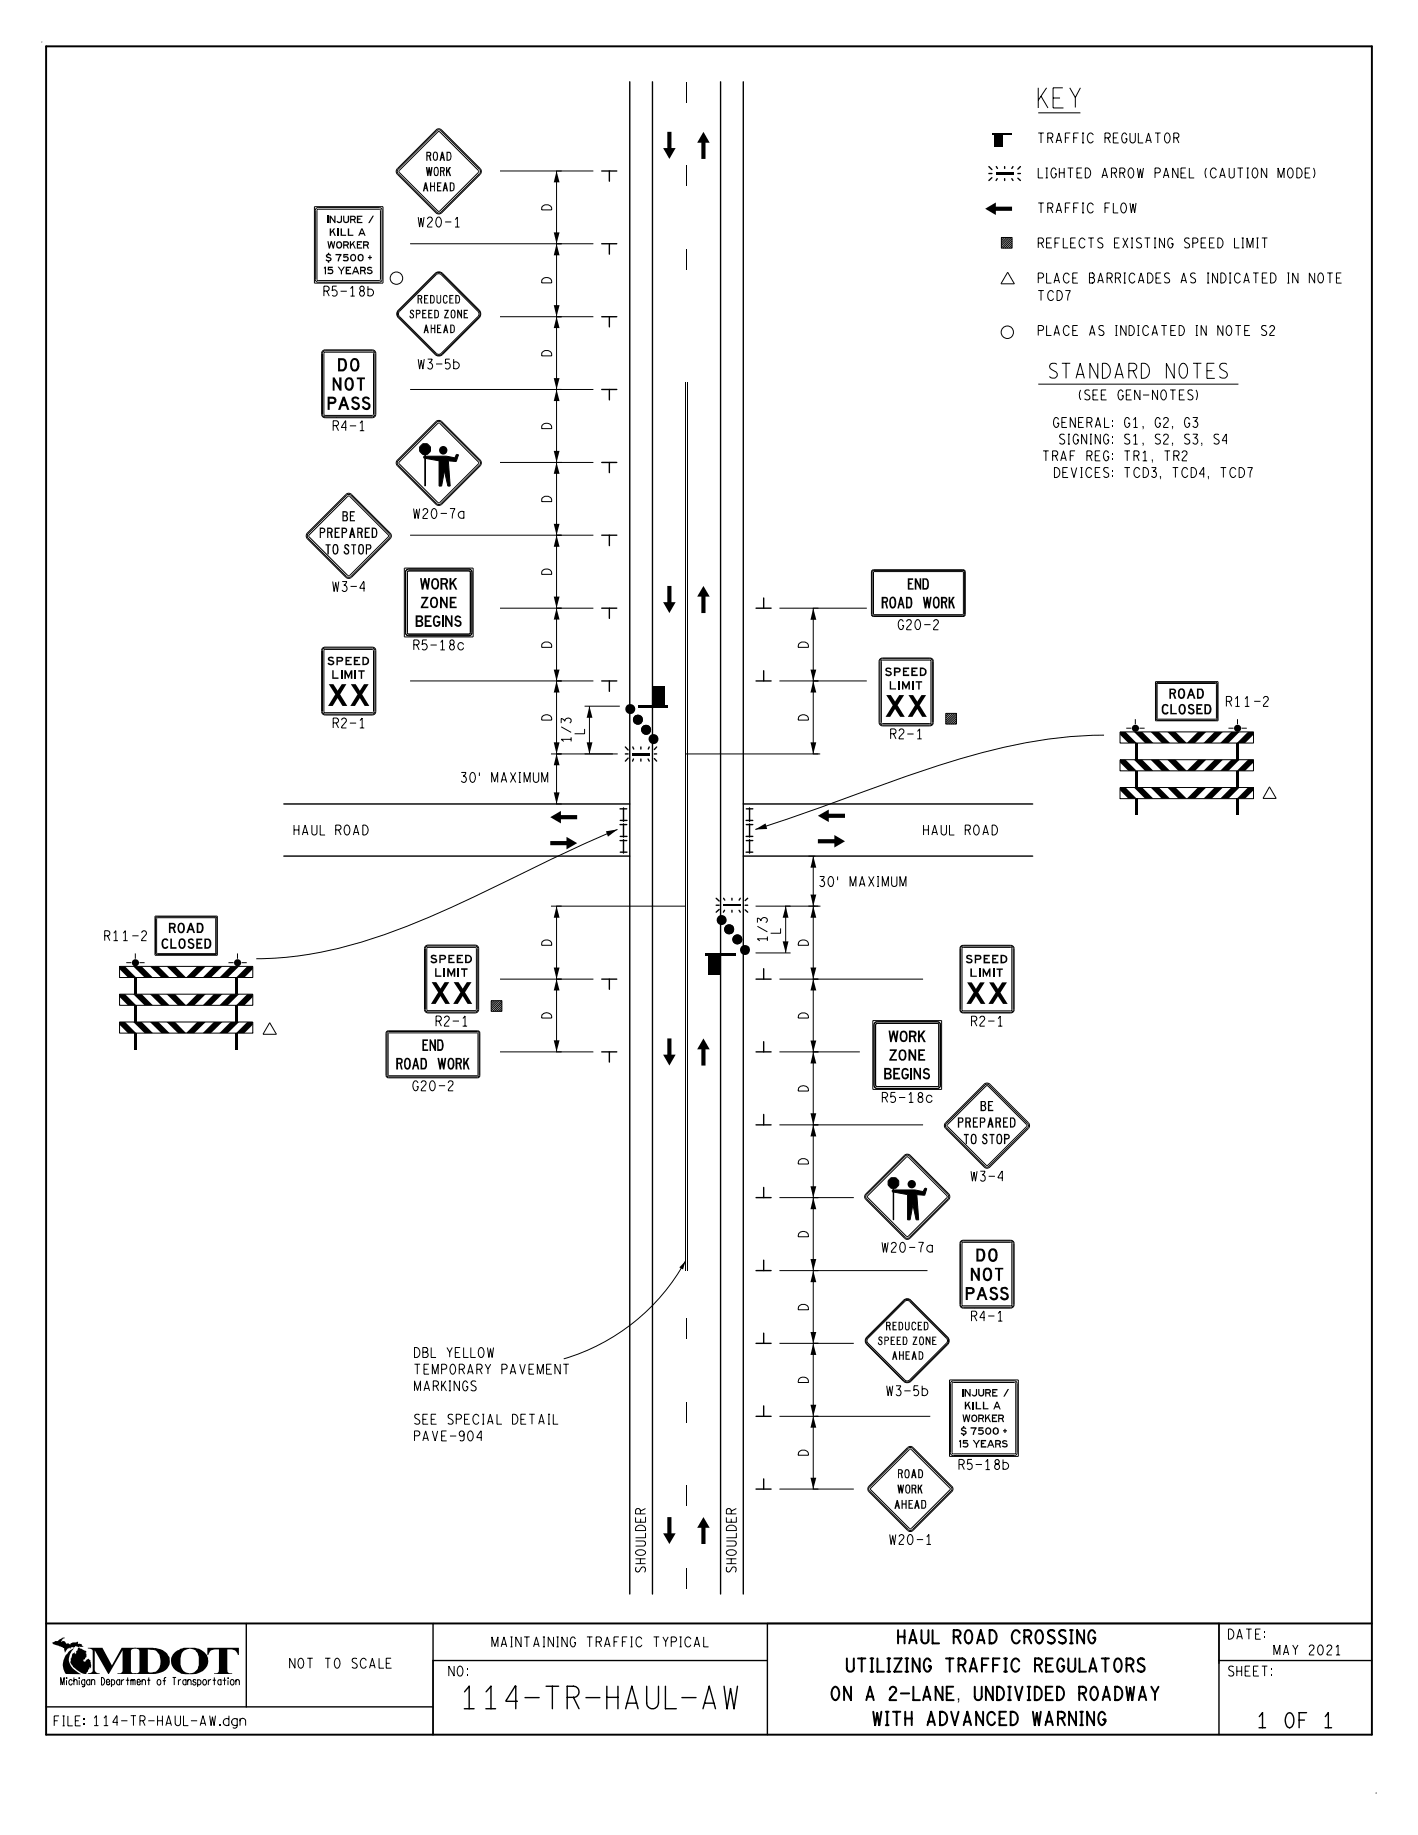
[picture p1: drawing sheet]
<svg xmlns="http://www.w3.org/2000/svg" width="216mm" height="279mm" viewBox="0 0 216 279" stroke-linecap="round" stroke-linejoin="round" font-family="sans-serif">
<g fill="#000">
<path d="M151.4 20.3h1.3v2.1h-1.3zM104.4 59.5v1.2zM104.4 58.2v1.3zM104.6 59.5h.1v1.2h-.1zM104.6 58.2h.1v1.3h-.1zM104.4 79.8v1.3zM104.4 78.5v1.3zM104.4 77.3v1.2zM104.4 76v1.3zM104.4 74.7v1.3zM104.4 73.4v1.3zM104.4 72.2v1.2z"/>
<path d="M104.4 70.9v1.3zM104.4 69.6v1.3zM104.4 68.4v1.2zM104.4 67.1v1.3zM104.4 65.8v1.3zM104.4 64.6v1.2zM104.4 63.3v1.3zM104.4 62v1.3zM104.4 60.7v1.3zM104.6 79.8h.1v1.3h-.1zM104.6 78.5h.1v1.3h-.1zM104.6 77.3h.1v1.2h-.1z"/>
<path d="M104.6 76h.1v1.3h-.1zM104.6 74.7h.1v1.3h-.1zM104.6 73.4h.1v1.3h-.1zM104.6 72.2h.1v1.2h-.1zM104.6 70.9h.1v1.3h-.1zM104.6 69.6h.1v1.3h-.1zM104.6 68.4h.1v1.2h-.1zM104.6 67.1h.1v1.3h-.1zM104.6 65.8h.1v1.3h-.1zM104.6 64.6h.1v1.2h-.1zM104.6 63.3h.1v1.3h-.1zM104.6 62h.1v1.3h-.1z"/>
<path d="M104.6 60.7h.1v1.3h-.1zM104.4 98.8v1.3zM104.4 97.6v1.2zM104.4 96.3v1.3zM104.4 95v1.3zM104.4 93.8v1.2zM104.4 92.5v1.3zM104.4 91.2v1.3zM104.4 90v1.2zM104.4 88.7v1.3zM104.4 87.4v1.3zM104.4 86.1v1.3z"/>
<path d="M104.4 84.9v1.2zM104.4 83.6v1.3zM104.4 82.3v1.3zM104.4 81.1v1.2zM104.6 98.8h.1v1.3h-.1zM104.6 97.6h.1v1.2h-.1zM104.6 96.3h.1v1.3h-.1zM104.6 95h.1v1.3h-.1zM104.6 93.8h.1v1.2h-.1zM104.6 92.5h.1v1.3h-.1zM104.6 91.2h.1v1.3h-.1zM104.6 90h.1v1.2h-.1z"/>
<path d="M104.6 88.7h.1v1.3h-.1zM104.6 87.4h.1v1.3h-.1zM104.6 86.1h.1v1.3h-.1zM104.6 84.9h.1v1.2h-.1zM104.6 83.6h.1v1.3h-.1zM104.6 82.3h.1v1.3h-.1zM104.6 81.1h.1v1.2h-.1zM99.2 104.5h2v3.2h-2zM104.4 119.2v1.2zM104.4 117.9v1.3zM104.4 116.6v1.3zM104.4 115.4v1.2z"/>
<path d="M104.4 114.1v1.3zM104.4 112.8v1.3zM104.4 111.5v1.3zM104.4 110.3v1.2zM104.4 109v1.3zM104.4 107.7v1.3zM104.4 106.5v1.2zM104.4 105.2v1.3zM104.4 103.9v1.3zM104.4 102.7v1.2zM104.4 101.4v1.3zM104.4 100.1v1.3z"/>
<path d="M104.6 119.2h.1v1.2h-.1zM104.6 117.9h.1v1.3h-.1zM104.6 116.6h.1v1.3h-.1zM104.6 115.4h.1v1.2h-.1zM104.6 114.1h.1v1.3h-.1zM104.6 112.8h.1v1.3h-.1zM104.6 111.5h.1v1.3h-.1zM104.6 110.3h.1v1.2h-.1zM104.6 109h.1v1.3h-.1zM104.6 107.7h.1v1.3h-.1zM104.6 106.5h.1v1.2h-.1zM104.6 105.2h.1v1.3h-.1z"/>
<path d="M104.6 103.9h.1v1.3h-.1zM104.6 102.7h.1v1.2h-.1zM104.6 101.4h.1v1.3h-.1zM104.6 100.1h.1v1.3h-.1zM104.4 139.5v1.2zM104.4 138.2v1.3zM104.4 136.9v1.3zM104.4 135.6v1.3zM104.4 134.4v1.2zM104.4 133.1v1.3zM104.4 131.8v1.3zM104.4 130.6v1.2z"/>
<path d="M104.4 129.3v1.3zM104.4 128.1v1.2zM104.4 126.8v1.3zM104.4 125.5v1.3zM104.4 124.2v1.3zM104.4 123v1.2zM104.4 121.7v1.3zM104.4 120.4v1.3zM104.6 139.5h.1v1.2h-.1zM104.6 138.2h.1v1.3h-.1zM104.6 136.9h.1v1.3h-.1zM104.6 135.6h.1v1.3h-.1z"/>
<path d="M104.6 134.4h.1v1.2h-.1zM104.6 133.1h.1v1.3h-.1zM104.6 131.8h.1v1.3h-.1zM104.6 130.6h.1v1.2h-.1zM104.6 129.3h.1v1.3h-.1zM104.6 128.1h.1v1.2h-.1zM104.6 126.8h.1v1.3h-.1zM104.6 125.5h.1v1.3h-.1zM104.6 124.2h.1v1.3h-.1zM104.6 123h.1v1.2h-.1zM104.6 121.7h.1v1.3h-.1zM104.6 120.4h.1v1.3h-.1z"/>
<path d="M104.4 159.8v1.2zM104.4 158.5v1.3zM104.4 157.2v1.3zM104.4 156v1.2zM104.4 154.7v1.3zM104.4 153.4v1.3zM104.4 152.2v1.2zM104.4 150.9v1.3zM104.4 149.6v1.3zM104.4 148.3v1.3zM104.4 147.1v1.2zM104.4 145.8v1.3z"/>
<path d="M104.4 144.5v1.3zM104.4 143.3v1.2zM104.4 142v1.3zM104.4 140.7v1.3zM104.6 159.8h.1v1.2h-.1zM104.6 158.5h.1v1.3h-.1zM104.6 157.2h.1v1.3h-.1zM104.6 156h.1v1.2h-.1zM104.6 154.7h.1v1.3h-.1zM104.6 153.4h.1v1.3h-.1zM104.6 152.2h.1v1.2h-.1zM104.6 150.9h.1v1.3h-.1z"/>
<path d="M104.6 149.6h.1v1.3h-.1zM104.6 148.3h.1v1.3h-.1zM104.6 147.1h.1v1.2h-.1zM104.6 145.8h.1v1.3h-.1zM104.6 144.5h.1v1.3h-.1zM104.6 143.3h.1v1.2h-.1zM104.6 142h.1v1.3h-.1zM104.6 140.7h.1v1.3h-.1zM107.8 145.2h2v3.2h-2zM104.4 178.8v1.3zM104.4 177.6v1.2zM104.4 176.3v1.3z"/>
<path d="M104.4 175v1.3zM104.4 173.7v1.3zM104.4 172.5v1.2zM104.4 171.2v1.3zM104.4 169.9v1.3zM104.4 168.7v1.2zM104.4 167.4v1.3zM104.4 166.1v1.3zM104.4 164.9v1.2zM104.4 163.6v1.3zM104.4 162.3v1.3zM104.4 161v1.3z"/>
<path d="M104.6 178.8h.1v1.3h-.1zM104.6 177.6h.1v1.2h-.1zM104.6 176.3h.1v1.3h-.1zM104.6 175h.1v1.3h-.1zM104.6 173.7h.1v1.3h-.1zM104.6 172.5h.1v1.2h-.1zM104.6 171.2h.1v1.3h-.1zM104.6 169.9h.1v1.3h-.1zM104.6 168.7h.1v1.2h-.1zM104.6 167.4h.1v1.3h-.1zM104.6 166.1h.1v1.3h-.1zM104.6 164.9h.1v1.2h-.1z"/>
<path d="M104.6 163.6h.1v1.3h-.1zM104.6 162.3h.1v1.3h-.1zM104.6 161h.1v1.3h-.1zM104.4 192.8v.7zM104.4 191.5v1.3zM104.4 190.3v1.2zM104.4 189v1.3zM104.4 187.7v1.3zM104.4 186.4v1.3zM104.4 185.2v1.2zM104.4 183.9v1.3zM104.4 182.6v1.3z"/>
<path d="M104.4 181.4v1.2zM104.4 180.1v1.3zM104.6 192.8h.1v.7h-.1zM104.6 191.5h.1v1.3h-.1zM104.6 190.3h.1v1.2h-.1zM104.6 189h.1v1.3h-.1zM104.6 187.7h.1v1.3h-.1zM104.6 186.4h.1v1.3h-.1zM104.6 185.2h.1v1.2h-.1zM104.6 183.9h.1v1.3h-.1zM104.6 182.6h.1v1.3h-.1zM104.6 181.4h.1v1.2h-.1z"/>
<path d="M104.6 180.1h.1v1.3h-.1z"/>
<path d="M101.6 20.1h.6v2.4h.7l-1 1.7-.9-1.7h.6z" fill-rule="evenodd"/>
<path d="M107.1 20.1l1 1.6h-.7v2.5h-.6v-2.5h-.6z" fill-rule="evenodd"/>
<path d="M51.2 63.6h.1z" fill-rule="evenodd"/>
<path d="M170.5 115.7h.9l1.7 1.7h-1.3l-1.3-1.3z" fill-rule="evenodd"/>
<path d="M170.5 111.4h.9l1.7 1.7h-1.3l-1.3-1.2z" fill-rule="evenodd"/>
<path d="M170.5 119.9h.9l1.7 1.7h-1.3l-1.3-1.3z" fill-rule="evenodd"/>
<path d="M172.6 115.7h1.3l1.7 1.7h-1.3z" fill-rule="evenodd"/>
<path d="M172.6 111.4h1.3l1.7 1.7h-1.3z" fill-rule="evenodd"/>
<path d="M172.6 119.9h1.3l1.7 1.7h-1.3z" fill-rule="evenodd"/>
<path d="M175.2 115.7h1.3l1.7 1.7h-1.3z" fill-rule="evenodd"/>
<path d="M175.2 111.4h1.3l1.7 1.7h-1.3z" fill-rule="evenodd"/>
<path d="M175.2 119.9h1.3l1.7 1.7h-1.3z" fill-rule="evenodd"/>
<path d="M177.7 115.7h1.3l1.7 1.7h-1.3z" fill-rule="evenodd"/>
<path d="M177.7 111.4h1.3l1.7 1.7h-1.3z" fill-rule="evenodd"/>
<path d="M177.7 119.9h1.3l1.7 1.7h-1.3z" fill-rule="evenodd"/>
<path d="M180.7 117.4l1.7-1.7h1.3l-1.7 1.7z" fill-rule="evenodd"/>
<path d="M180.7 113.1l1.7-1.7h1.3l-1.7 1.7z" fill-rule="evenodd"/>
<path d="M180.7 121.6l1.7-1.7h1.3l-1.7 1.7z" fill-rule="evenodd"/>
<path d="M183.2 117.4l1.7-1.7h1.3l-1.7 1.7z" fill-rule="evenodd"/>
<path d="M183.2 113.1l1.7-1.7h1.3l-1.7 1.7z" fill-rule="evenodd"/>
<path d="M183.2 121.6l1.7-1.7h1.3l-1.7 1.7z" fill-rule="evenodd"/>
<path d="M185.8 117.4l1.7-1.7h1.2l-1.7 1.7z" fill-rule="evenodd"/>
<path d="M185.8 113.1l1.7-1.7h1.2l-1.7 1.7z" fill-rule="evenodd"/>
<path d="M185.8 121.6l1.7-1.7h1.2l-1.7 1.7z" fill-rule="evenodd"/>
<path d="M190 115.7h.9v.4l-1.3 1.3h-1.3z" fill-rule="evenodd"/>
<path d="M190 111.4h.9v.5l-1.3 1.2h-1.3z" fill-rule="evenodd"/>
<path d="M190 119.9h.9v.4l-1.3 1.3h-1.3z" fill-rule="evenodd"/>
<path d="M18.2 151.4h.8l1.7 1.7h-1.2l-1.3-1.3z" fill-rule="evenodd"/>
<path d="M18.2 147.1h.8l1.7 1.7h-1.2l-1.3-1.2z" fill-rule="evenodd"/>
<path d="M18.2 155.6h.8l1.7 1.7h-1.2l-1.3-1.3z" fill-rule="evenodd"/>
<path d="M20.3 151.4h1.3l1.7 1.7h-1.3z" fill-rule="evenodd"/>
<path d="M20.3 147.1h1.3l1.7 1.7h-1.3z" fill-rule="evenodd"/>
<path d="M20.3 155.6h1.3l1.7 1.7h-1.3z" fill-rule="evenodd"/>
<path d="M22.8 151.4h1.3l1.7 1.7h-1.2z" fill-rule="evenodd"/>
<path d="M22.8 147.1h1.3l1.7 1.7h-1.2z" fill-rule="evenodd"/>
<path d="M22.8 155.6h1.3l1.7 1.7h-1.2z" fill-rule="evenodd"/>
<path d="M25.4 151.4h1.3l1.6 1.7h-1.2z" fill-rule="evenodd"/>
<path d="M25.4 147.1h1.3l1.6 1.7h-1.2z" fill-rule="evenodd"/>
<path d="M25.4 155.6h1.3l1.6 1.7h-1.2z" fill-rule="evenodd"/>
<path d="M30 151.4h1.3l-1.7 1.7h-1.3z" fill-rule="evenodd"/>
<path d="M30 147.1h1.3l-1.7 1.7h-1.3z" fill-rule="evenodd"/>
<path d="M30 155.6h1.3l-1.7 1.7h-1.3z" fill-rule="evenodd"/>
<path d="M30.9 153.1l1.7-1.7h1.3l-1.8 1.7z" fill-rule="evenodd"/>
<path d="M30.9 148.8l1.7-1.7h1.3l-1.8 1.7z" fill-rule="evenodd"/>
<path d="M30.9 157.3l1.7-1.7h1.3l-1.8 1.7z" fill-rule="evenodd"/>
<path d="M33.4 153.1l1.7-1.7h1.3l-1.7 1.7z" fill-rule="evenodd"/>
<path d="M33.4 148.8l1.7-1.7h1.3l-1.7 1.7z" fill-rule="evenodd"/>
<path d="M33.4 157.3l1.7-1.7h1.3l-1.7 1.7z" fill-rule="evenodd"/>
<path d="M37.6 151.4h.9v.4l-1.3 1.3h-1.3z" fill-rule="evenodd"/>
<path d="M37.6 147.1h.9v.5l-1.3 1.2h-1.3z" fill-rule="evenodd"/>
<path d="M37.6 155.6h.9v.4l-1.3 1.3h-1.3z" fill-rule="evenodd"/>
<path d="M103.4 193l1-.9-.4 1.2z" fill-rule="evenodd"/>
<path d="M101.6 231h.6v2.5h.7l-1 1.6-.9-1.6h.6z" fill-rule="evenodd"/>
<path d="M107.1 231l1 1.6h-.7v2.5h-.6v-2.5h-.6z" fill-rule="evenodd"/>
<path d="M10.4 251.5l.9-.6a2.14 2.14 0 0 0 .1 3.4l.9 .6h-2.3a2.55 2.55 0 0 1 .4-3.4z" fill-rule="evenodd"/>
<path d="M7.9 250.2l.5-.3h.4l.3-.3a.75 .75 0 0 1 .8-.2h-.1a.49 .49 0 0 0-.4 .6l.1-.2v.1h.3l.3 .4a.39 .39 0 0 1 .6 .1l.1-.2 .2-.1h.6l.1-.1h.2v.3a.46 .46 0 0 1 .6 .2l.2 .3-.6-.1v.2a.64 .64 0 0 0-1 0l-.2-.1-.2 .2v-.1l-.3 .1v-.1l-.5 .7-.2-.7h-.1l-.1-.1-.3-.2v.2l-1.1-.5z" fill-rule="evenodd"/>
<path d="M11.9 250.9l.5 .1 .7 .4 .1 .2h-.1v.1l.1 .1v.5l-.3 .3-.2 .1 .1 .3h.2l.1-.3 .4-.1 .3 .2 .1 1.1-.1 .1-.1-.1-.2 .3h-.1v.3l-.2 .2v.2a3.5 3.5 0 0 1-2.3-1.4 .62 .62 0 0 1-.1-.8l-.1-.1 .1-.1 .3-.8h.2l.1-.2v.3l.1-.1-.1 .2 .2-.2v-.3l.3-.1-.1-.1z" fill-rule="evenodd"/>
<path d="M13.4 250.9h2.2l1.4 2.7 1.5-2.7h2.2v.1l-.6 .1-.2 .3v3.1l.2 .2 .6 .1v.1h-2.8v-.1l.6-.1 .2-.2v-3.2l-2.1 3.6h-.1l-2.1-3.6v3a.64 .64 0 0 0 .8 .5v.1h-1.8v-.1l.6-.2 .1-.2v-3l-.1-.3-.6-.1z" fill-rule="evenodd"/>
<path d="M20.5 250.9h3v.3l-1-.1v3.4a.88 .88 0 0 0 1 .1v.3h-3v-.1l.5-.1 .2-.2v-3.1l-.1-.3-.6-.1z" fill-rule="evenodd"/>
<path d="M23.5 250.9a2.2 2.2 0 0 1 2.4 2 1.89 1.89 0 0 1-1.8 1.9l-.6 .1v-.3h.1a1.69 1.69 0 0 0 .7-2.3v-.3l-.5-.6-.3-.2z" fill-rule="evenodd"/>
<path d="M26.6 251.6l.9-.6 .5-.1h.9v.1a1.38 1.38 0 0 0-1.4 1.5 1.68 1.68 0 0 0 1.4 2.3v.1a2.21 2.21 0 0 1-2-.5 1.79 1.79 0 0 1-.3-2.8z" fill-rule="evenodd"/>
<path d="M28.9 250.9a2.56 2.56 0 0 1 2.8 1.5 2.17 2.17 0 0 1-2.5 2.5h-.3v-.1a1.36 1.36 0 0 0 1.4-1.2v-1.3l-.3-.7a1.06 1.06 0 0 0-1.1-.6z" fill-rule="evenodd"/>
<path d="M31.6 250.9h4.8v1.1h-.2l-.2-.4a.78 .78 0 0 0-.7-.5h-.7v3.5a.63 .63 0 0 0 .7 .2v.1h-2.7v-.1l.5-.1 .2-.1v-3.5a1.27 1.27 0 0 0-1.4 .5l-.2 .4h-.1z" fill-rule="evenodd"/>
<circle cx="96" cy="108" r=".77"/>
<circle cx="97.1" cy="109.6" r=".76"/>
<circle cx="98.4" cy="111.1" r=".77"/>
<circle cx="99.5" cy="112.5" r=".76"/>
<circle cx="172.9" cy="110.9" r=".55"/>
<circle cx="188.4" cy="110.9" r=".55"/>
<circle cx="20.6" cy="146.6" r=".54"/>
<circle cx="36.2" cy="146.6" r=".54"/>
<circle cx="109.9" cy="140.1" r=".77"/>
<circle cx="111" cy="141.5" r=".77"/>
<circle cx="112.3" cy="143" r=".75"/>
<circle cx="112.3" cy="143" r=".76"/>
<circle cx="113.4" cy="144.6" r=".77"/>
</g>
<path d="M97.1 107.5h4.6M107.4 145.3h4.5" fill="none" stroke="#000" stroke-width=".42"/>
<g fill="none" stroke="#000" stroke-width=".21">
<path d="M95.9 12.5v230.2M99.3 12.5v230.2M109.7 12.5v230.2M113.2 12.5v230.2M91.6 37.1h2.3M91.6 26h2.3M92.8 26v1.6M92.8 37.1v1.6M150.6 26.4h.4M150.6 25.4l.4 .4M151 27.1l-.4 .4M151.7 25.4l.2 .2"/>
<path d="M151.8 27.2l-.1 .3M153 25.4v.2M153 27.2v.3M154.1 27.2l.1 .3M154.2 25.4l-.1 .2M155 26.4h.4M155 27.1l.4 .4M155.4 25.4l-.4 .4M91.6 59.3h2.3M91.6 48.2h2.3M92.8 48.2v1.6M92.8 59.3v1.6"/>
<path d="M91.6 70.4h2.3M92.8 70.4v1.6M91.6 81.5h2.3M91.6 92.6h2.3M92.8 81.5v1.6M92.8 92.6v1.6M115.1 92.6h2.3M116.3 91.1v1.5M91.6 103.7h2.3M92.8 103.7v1.6M95.2 114.8h.4M95.2 113.7l.4 .5"/>
<path d="M95.6 115.4l-.4 .5M96.3 113.7l.2 .4M96.4 115.6l-.1 .3M97.6 113.7v.4M97.6 115.6v.3M98.7 115.6l.1 .3M98.8 113.7l-.1 .4M99.6 115.5l.4 .4M99.6 114.8h.4M100 113.7l-.4 .4M115.1 103.7h2.3M116.3 102.1v1.6"/>
<path d="M43.2 130.4h52.7M43.2 122.4h52.7M94.4 128h1M94.4 125.6h1M94.4 123.2h1M94.4 129.8h1.1M94.4 127.4h1.1M94.4 124.9h1.1M94.9 123v2.1M94.9 125.4v2.1M94.9 127.8v2.1M109 137.8h.5"/>
<path d="M109 136.8l.5 .4M109.5 138.5l-.5 .4M110.2 136.8l.1 .3M110.3 138.6l-.2 .3M111.4 136.8v.3M111.4 138.6v.3M112.5 138.6l.2 .3M112.7 136.8l-.2 .3M113.2 130.4h44M113.2 122.4h44M113.5 137.8h.3M113.5 138.5l.3 .4"/>
<path d="M113.6 129.8h1M113.6 127.4h1M113.6 124.9h1M113.6 128h1M113.6 125.6h1M113.6 123.2h1M113.8 136.8l-.3 .3M114.1 123v2.1M114.1 125.4v2.1M114.1 127.8v2.1M91.6 149.1h2.3M92.8 149.1v1.5"/>
<path d="M115.1 149.1h2.3M116.3 147.5v1.6M116.3 158.6v1.6M91.6 160.2h2.3M92.8 160.2v1.5M115.1 171.3h2.3M115.1 160.2h2.3M116.3 169.7v1.6M115.1 182.4h2.3M115.1 193.5h2.3M116.3 180.8v1.6M116.3 191.9v1.6"/>
<path d="M115.1 204.5h2.3M115.1 215.7h2.3M116.3 203v1.5M116.3 214.1v1.6M115.1 226.7h2.3M116.3 225.2v1.5M7 259.9h58.9M37.5 247.2v12.7M65.9 247.2v16.9M65.9 252.8h50.9M185.6 247.2v16.9M185.6 252.8h23.3"/>
<path d="M185.7 247.2h-68.9v16.9"/>
</g>
<g fill="none" stroke="#000" stroke-width=".32">
<path d="M151.6 26.4h2.7M96.3 114.8h2.6M173 113.1v2.6M173 117.4v2.5M188.4 113.1v2.6M188.4 117.4v2.5M173 121.6v2.5M188.4 121.6v2.5M20.7 148.8v2.6M20.7 153.1v2.5M20.7 157.3v2.5M36 157.3v2.5"/>
<path d="M36.1 148.8v2.6M36.1 153.1v2.5"/>
</g>
<path d="M151.1 20.4h3M110.1 137.8h2.7" fill="none" stroke="#000" stroke-width=".28"/>
<path d="M7 7.1h201.9v257h-201.9zM7 247.2h201.9" fill="none" stroke="#000" stroke-width=".3"/>
<g fill="none" stroke="#000" stroke-width=".15">
<path d="M6.4 6.4h-.1M104.5 12.5v3.1M104.5 25.2v3.1M104.5 37.9v3.1M49 53.5l.5-.2h7.2l.4 .2 .1 9.6-.2 .4-7.5 .1-.5-.3zM49.3 53.5l7.4-.1 .3 .2 .1 9.5-.2 .3-7.4 .1-.3-.2-.1-9.5zM49.4 53.7h7.4v9.5h-7.4zM62.4 81.5h27.9M76.1 92.6h14.2M132.7 86.9l.3-.2 13.8 .1 .2 .3-.1 6.6-.3 .2-13.8-.1-.1-.2zM132.9 86.9h13.9l.1 6.7-.3 .2-13.7-.1zM133 87h13.7v6.6h-13.7z"/>
<path d="M83.9 114.8h10.2M104.3 114.8h20.6M118.7 103.7h13.3M133.9 100.4l.5-.2h7.2l.4 .2 .1 9.6-.3 .5h-7.4l-.5-.2zM134 100.5l.4-.2h7.2l.3 .2 .1 9.5-.2 .3-7.4 .1-.4-.2zM134.4 110.2h7.2M141.7 110v-9.4l-7.3-.1-.2 .2v9.3M144 108.6h1.6v1.6h-1.6zM144.1 108.6l-.1 .2M144.4 108.6l-.4 .4M144.7 108.6l-.7 .7M145 108.6l-1 1"/>
<path d="M145.3 108.6l-1.3 1.3M145.6 108.6l-1.6 1.6M145.6 109.7l-.5 .5M145.6 108.9l-1.3 1.3M145.6 109.4l-.8 .8M145.6 110l-.2 .2M145.6 109.1l-1.1 1.1M170.5 119.9h20.4v1.7h-20.4zM170.5 115.7h20.4v1.7h-20.4zM170.5 111.4h20.4v1.7h-20.4zM171.5 110.9h.8M172.9 109.5v.8"/>
<path d="M173.5 110.9h.8M175.9 103.8h9.6v5.9h-9.6zM176.2 103.9h9l.1 .3v5.3l-.2 .2-8.9-.1-.2-.2v-5.2zM176.2 104.1h9v5.4h-9zM187 110.9h.8M188.4 109.5v.8M189.1 110.9h.7M23.6 139.5h9.5v6h-9.5zM23.7 139.7l.3-.1h8.9l.1 .3v5.3l-.3 .1h-8.9l-.1-.2zM23.9 139.8h8.9v5.4h-8.9zM83.9 138h20.4M115 138h9.9"/>
<path d="M170.5 121.5v.1M18.2 155.6h20.3v1.7h-20.3zM18.2 151.4h20.3v1.7h-20.3zM18.2 147.1h20.3v1.7h-20.3zM19.2 146.6h.8M20.6 145.2v.8M21.2 146.6h.8M34.8 146.6h.8M36.2 145.2v.8M36.8 146.6h.8M38.5 157.2v.1M58.8 157.1l.3-.1h13.8l.2 .3-.1 6.6-.3 .2h-13.7l-.2-.3z"/>
<path d="M59 157.1h13.9v6.8h-13.9zM59.1 157.3h13.7v6.5h-13.7zM64.7 144.2l.5-.3h7.2l.4 .3 .1 9.5-.3 .5h-7.4l-.5-.2zM65 144.1l7.4-.1 .3 .2v9.5l-.2 .3-7.3 .1-.4-.2v-9.5zM65 153.7v-9.4h7.4l.1 .1v9.3M65.2 153.9h7.2M74.8 152.4h1.6v1.6h-1.6zM74.9 152.4l-.1 .1M75.2 152.4l-.4 .4M75.5 152.4l-.7 .7M75.8 152.4l-1 1M76.1 152.4l-1.3 1.2"/>
<path d="M76.1 149.1h14.2M76.4 152.4l-1.6 1.5M76.4 153.7l-.2 .3M76.4 152.6l-1.4 1.4M76.4 152.9l-1.1 1.1M76.4 153.2l-.8 .8M76.4 153.5l-.5 .5M118.7 171.3h21.8M118.7 160.2h12.2M104.4 192a31.2 31.2 0 0 1-18.6 14.9M104.5 200.7v3.2M104.5 213.4v3.2"/>
<path d="M104.5 226.1v3.2M104.5 238.8v3.2M209.6 273h-.1"/>
</g>
<path d="M82.4 97.7h1.6v.9h-1.6z" fill="#fff"/>
<path d="M84.7 92.6h.8M84.7 92.6v11.1M84.7 103.7h.8" fill="none" stroke="#000" stroke-width=".15"/>
<path d="M84.7 92.6l.5 1.7h-.9zM84.3 102h.9l-.5 1.7z" fill="#000"/>
<path d="M82.4 86.6h1.6v.9h-1.6z" fill="#fff"/>
<path d="M84.7 81.5h.8M84.7 92.6h.8M84.7 81.5v11.1M84.7 114.8h.8M84.7 114.8v7.6M84.7 122.4h.8" fill="none" stroke="#000" stroke-width=".15"/>
<path d="M84.7 81.5l.5 1.8h-.9zM84.3 90.8h.9l-.5 1.8zM84.7 114.8l.5 1.7h-.9zM84.3 120.7h.9l-.5 1.7z" fill="#000"/>
<path d="M82.4 143.1h1.6v.9h-1.6z" fill="#fff"/>
<path d="M84.7 138h.8M84.7 138v11.1M84.7 149.1h.8" fill="none" stroke="#000" stroke-width=".15"/>
<path d="M84.7 138l.5 1.7h-.9zM84.3 147.3h.9l-.5 1.8z" fill="#000"/>
<path d="M121.5 154.2h1.6v.9h-1.6z" fill="#fff"/>
<path d="M123.8 149.1h.8M123.8 149.1v11.1M123.8 160.2h.8" fill="none" stroke="#000" stroke-width=".15"/>
<path d="M123.8 149.1l.5 1.7h-.9zM123.4 158.4h.9l-.5 1.8z" fill="#000"/>
<path d="M121.5 165.3h1.6v.9h-1.6z" fill="#fff"/>
<path d="M123.8 160.2h.8M123.8 171.3h.8M123.8 160.2v11.1" fill="none" stroke="#000" stroke-width=".15"/>
<path d="M123.8 160.2l.5 1.7h-.9zM123.4 169.5h.9l-.5 1.8z" fill="#000"/>
<path d="M121.5 133.5h1.6v1.4h-1.6z" fill="#fff"/>
<path d="M123.1 130.4h1M123.1 138h1M123.8 130.4v7.6" fill="none" stroke="#000" stroke-width=".15"/>
<path d="M123.8 130.4l.5 1.7h-.9zM123.4 136.2h.9l-.5 1.8z" fill="#000"/>
<path d="M121.5 108.8h1.6v.9h-1.6z" fill="#fff"/>
<path d="M123.8 103.7h.8M123.8 114.8h.8M123.8 103.7v11.1M168.1 111.9a79.6 79.6 0 0 0-23.4 4.1 639.5 639.5 0 0 0-22.8 8l-6.9 2.3M94 126.3a483.5 483.5 0 0 0-22.4 10.5 98 98 0 0 1-23 8.2 50.7 50.7 0 0 1-9.6 1" fill="none" stroke="#000" stroke-width=".15"/>
<path d="M123.8 103.7l.5 1.7h-.9zM123.4 113h.9l-.5 1.8zM92.3 126.6l1.7-.3-1.4 1.1zM115 126.3l1.6-.9 .2 .8z" fill="#000"/>
<path d="M121.5 97.7h1.6v.9h-1.6z" fill="#fff"/>
<path d="M118.7 92.6h13.3M123.8 92.6v11.1M123.8 103.7h.8" fill="none" stroke="#000" stroke-width=".15"/>
<path d="M123.8 92.6l.5 1.8h-.9zM123.4 102h.9l-.5 1.7z" fill="#000"/>
<path d="M82.4 154.2h1.6v.9h-1.6z" fill="#fff"/>
<g fill="none" stroke="#000" stroke-width=".15">
<path d="M152.5 36.2h1.6v1.6h-1.6zM152.6 36.2l-.1 .1M152.9 36.2l-.4 .4M153.2 36.2l-.7 .7M153.5 36.2l-1 .9M153.8 36.2l-1.3 1.2M154.1 36.2l-1.6 1.5M154.1 37.3l-.5 .5M154.1 36.4l-1.4 1.4M154.1 37l-.8 .8M154.1 36.7l-1.1 1.1M154.1 37.5l-.2 .3"/>
<path d="M84.7 149.1h.8M84.7 149.1v11.1M76.1 160.2h14.2"/>
</g>
<g fill="#000">
<path d="M84.7 149.1l.5 1.7h-.9zM84.3 158.4h.9l-.5 1.8z"/>
<path d="M150 31.8l1.6-1v.7h2.5v.6h-2.5v.6z" fill-rule="evenodd"/>
</g>
<path d="M157.1 12.4h8.4v5h-8.4z" fill="#fff"/>
<path d="M158.1 17.2h6.4M153.4 41.5l1 1.7h-2zM193.3 119.8l1 1.8h-2zM41.1 155.7l1 1.8h-2.1z" fill="none" stroke="#000" stroke-width=".15"/>
<g fill="#000">
<path d="M101.6 89.2h.6v2.5h.7l-1 1.6-.9-1.6h.6z" fill-rule="evenodd"/>
<path d="M107.1 89.2l1 1.6h-.7v2.5h-.6v-2.5h-.6z" fill-rule="evenodd"/>
<path d="M83.8 128.1h2.5v-.7l1.6 1-1.6 .9v-.6h-2.5z" fill-rule="evenodd"/>
<path d="M83.8 124.4l1.6-.9v.6h2.5v.6h-2.5v.7z" fill-rule="evenodd"/>
<path d="M124.5 127.8h2.5v-.7l1.7 1-1.7 .9v-.6h-2.5z" fill-rule="evenodd"/>
<path d="M124.5 124.2l1.7-.9v.6h2.5v.6h-2.5v.7z" fill-rule="evenodd"/>
<path d="M101.6 158.1h.6v2.5h.7l-1 1.6-.9-1.6h.6z" fill-rule="evenodd"/>
<path d="M107.1 158.1l1 1.7h-.7v2.4h-.6v-2.4h-.6z" fill-rule="evenodd"/>
</g>
<g fill="#fff">
<path d="M117.3 141.3h1.6v2.1h-1.6z"/>
<path d="M115.3 139.7h1.6v3.7h-1.6z"/>
</g>
<path d="M119.5 138h.9M119.6 138v7.1M115 145.1h5.4" fill="none" stroke="#000" stroke-width=".15"/>
<path d="M119.6 138l.5 1.7h-.9zM119.2 143.3h.9l-.5 1.8z" fill="#000"/>
<g fill="#fff">
<path d="M87.4 110.9h1.6v2.1h-1.6z"/>
<path d="M85.4 109.3h1.6v3.7h-1.6z"/>
</g>
<path d="M158.1 58.5h30.5M89 114.8h4.3M89 107.5h5.4M89.7 107.5v7.3M118.7 182.4h11.3" fill="none" stroke="#000" stroke-width=".15"/>
<path d="M89.7 107.5l.5 1.8h-.9zM89.3 113h.9l-.5 1.8z" fill="#000"/>
<path d="M121.5 176.4h1.6v.9h-1.6z" fill="#fff"/>
<path d="M123.8 171.3h.8M123.8 171.3v11.1M118.7 193.5h22.5M123.8 182.4h.8" fill="none" stroke="#000" stroke-width=".15"/>
<path d="M123.8 171.3l.5 1.7h-.9zM123.4 180.6h.9l-.5 1.8z" fill="#000"/>
<path d="M121.5 187.5h1.6v.9h-1.6z" fill="#fff"/>
<path d="M123.8 182.4h.8M123.8 193.5h.8M123.8 182.4v11.1M118.7 204.5h11.3" fill="none" stroke="#000" stroke-width=".15"/>
<path d="M123.8 182.4l.5 1.7h-.9zM123.4 191.7h.9l-.5 1.8z" fill="#000"/>
<path d="M121.5 198.5h1.6v1h-1.6z" fill="#fff"/>
<path d="M123.8 193.5h.8M123.8 193.5v11M118.7 215.7h22.9M123.8 204.5h.8" fill="none" stroke="#000" stroke-width=".15"/>
<path d="M123.8 193.5l.5 1.7h-.9zM123.4 202.8h.9l-.5 1.7z" fill="#000"/>
<path d="M121.5 209.7h1.6v.8h-1.6z" fill="#fff"/>
<path d="M123.8 204.5h.8M123.8 204.5v11.2M124.1 215.7h.5" fill="none" stroke="#000" stroke-width=".15"/>
<path d="M123.8 204.5l.5 1.8h-.9zM123.4 213.9h.9l-.5 1.8z" fill="#000"/>
<path d="M82.4 75.5h1.6v.9h-1.6z" fill="#fff"/>
<path d="M84.7 70.4h.8M84.7 70.4v11.1M84.7 81.5h.8" fill="none" stroke="#000" stroke-width=".15"/>
<path d="M84.7 70.4l.5 1.7h-.9zM84.3 79.8h.9l-.5 1.7z" fill="#000"/>
<path d="M82.4 64.4h1.6v.9h-1.6z" fill="#fff"/>
<path d="M84.7 59.3h.8M84.7 59.3v11.1M76.1 70.4h14.2" fill="none" stroke="#000" stroke-width=".15"/>
<path d="M84.7 59.3l.5 1.8h-.9zM84.3 68.7h.9l-.5 1.7z" fill="#000"/>
<path d="M82.4 53.3h1.6v.9h-1.6z" fill="#fff"/>
<path d="M84.7 48.2h.8M84.7 59.3h.8M84.7 48.2v11.1" fill="none" stroke="#000" stroke-width=".15"/>
<path d="M84.7 48.2l.5 1.8h-.9zM84.3 57.6h.9l-.5 1.7z" fill="#000"/>
<path d="M82.4 42.2h1.6v.9h-1.6z" fill="#fff"/>
<g fill="none" stroke="#000" stroke-width=".15">
<path d="M47.9 31.5h10.4v11.6h-10.4zM48.2 31.7l9.5-.1 .4 .2 .1 10.7-.2 .4-9.6 .1-.3-.3-.1-10.7zM48.3 31.9h9.6v10.8h-9.6zM60.5 25.7l5.9-5.9a.58 .58 0 0 1 .8 0l5.9 5.9a.64 .64 0 0 1 0 .8l-5.9 5.9a.64 .64 0 0 1-.8 0l-5.9-5.9a.58 .58 0 0 1 0-.8zM60.6 25.8l5.9-5.9 .4-.1 6.1 6 .1 .4-6 6.1-.4 .1-6.1-6-.1-.2zM62.4 37.1h27.9M66.7 20.1h.3l5.9 6-6.1 6.1-6.1-6.1zM84.7 37.1v11.1M62.4 59.3h27.9M76.1 48.2h14.2M52.7 75.3a.58 .58 0 0 1 .8 0l5.9 5.9a.58 .58 0 0 1 0 .8l-5.9 5.9a.64 .64 0 0 1-.8 0l-5.9-5.9a.64 .64 0 0 1 0-.8zM60.5 70.1l5.9-5.9a.64 .64 0 0 1 .8 0l5.9 5.9a.64 .64 0 0 1 0 .8l-5.9 5.9a.64 .64 0 0 1-.8 0l-5.9-5.9a.58 .58 0 0 1 0-.8z"/>
<path d="M60.6 70.2l5.9-5.9 .4-.1 6.1 6 .1 .4-6 6.1-.4 .1-6.1-6-.1-.2zM60.8 70.3l6-5.9 6.1 6.1-6.1 6.1-6-6zM64.5 69.5h3.5l1.3 .2 .2-.5 .3 .1-.3 1-1.2-.1 .2 3.8h-.3l-.5-2.3-.5 2.3h-.3v-3.8l-2.4-.5zM64.7 69.2v4.8v-4.8M66.8 76.6h.1M46.9 81.3l5.9-5.9 .4-.1 6.1 6 .1 .4-6 6.1-.4 .1-6.1-6-.1-.2zM47.1 81.5l6-6 6.1 6.1-6.1 6.1-6-6zM61.6 86.5h10.4v10.5h-10.4zM62 86.7h9.6l.3 .4v9.2l-.3 .4-9.4 .1-.4-.2-.1-9.5zM62.1 87h9.4v9.5h-9.4zM132.9 155.4h10.5v10.5h-10.5zM133.1 155.8l.5-.2h9.1l.4 .2 .1 9.4-.2 .5h-9.7l-.2-.5z"/>
<path d="M133.4 155.9h9.5v9.5h-9.5zM137.7 175.9a.64 .64 0 0 1 .9 0l5.9 5.9a.64 .64 0 0 1 0 .8l-5.9 5.9a.58 .58 0 0 1-.9 0l-5.9-5.9a.58 .58 0 0 1 0-.8zM137.8 176l.5-.1 .2 .1 6 6.1-.1 .4-6.1 6-.5-.1-6-6.1 .1-.4zM144 171l5.9-5.9a.64 .64 0 0 1 .8 0l5.9 5.9a.64 .64 0 0 1 0 .8l-5.9 5.9a.58 .58 0 0 1-.8 0l-5.9-5.9a.58 .58 0 0 1 0-.8zM144.3 171.2l6-5.9 6.1 6.1-6.1 6.1-6-6-.1-.1zM150 165.2l.2-.1 .4 .1 6 6.1-.1 .4-6.1 6-.4-.1-6-6.1 .1-.4zM132.1 182.1l6-6 6.1 6.1-6.1 6.1-6-5.9-.1-.2zM135.9 181.2h3.4l1.2 .2 .3-.5 .3 .1-.3 1-1.2-.1 .3 3.8h-.4l-.5-2.3-.4 2.3h-.4v-3.8l-2.3-.4zM136 180.9v4.8l.1-4.8M136 181.5v4.2M138.1 188.3h.1M146.4 188.9l7.5-.1 .4 .3 .1 9.5-.3 .5-7.5 .1-.4-.3v-9.6z"/>
<path d="M146.5 189l7.4-.1 .3 .2 .1 9.5-.2 .4h-7.5l-.3-.2v-9.5zM146.5 189.2h7.5v9.6h-7.5zM144.6 210.1h10.4v11.7h-10.4zM144.9 210.3h9.5l.4 .2 .1 10.7-.2 .4h-9.6l-.3-.2-.1-10.7zM145 210.6h9.6v10.7h-9.6zM132.6 226.6l6-6 6.1 6.1-6.1 6.1-6-6zM138.2 220.4a.58 .58 0 0 1 .8 0l5.9 5.9a.54 .54 0 0 1 0 .8l-5.9 5.9a.58 .58 0 0 1-.8 0l-5.9-5.9-.1-.5 .1-.3zM138.3 220.5l.2-.1 .4 .1 6 6.1-.1 .4-6.1 6-.4-.1-6-6.1 .1-.4z"/>
<circle cx="60.4" cy="42.4" r=".95"/>
<circle cx="153.4" cy="50.6" r=".94"/>
<circle cx="64.7" cy="68.4" r=".89"/>
<circle cx="136" cy="180.1" r=".88"/>
</g>
<g fill="#000">
<path d="M84.7 37.1l.5 1.8h-.9zM84.3 46.5h.9l-.5 1.7z"/>
<path d="M64.5 69.5h.2v.3l-.2-.1z" fill-rule="evenodd"/>
<path d="M64.7 69.2v.3z" fill-rule="evenodd"/>
<path d="M64.7 69.5v.3z" fill-rule="evenodd"/>
<path d="M64.7 69.5h3.3l1.3 .2 .2-.5 .3 .1-.3 1-1.2-.1 .2 3.8h-.3l-.5-2.3-.5 2.3h-.3v-3.8l-2.2-.4z" fill-rule="evenodd"/>
<path d="M135.9 181.2h.1v.3h-.1z" fill-rule="evenodd"/>
<path d="M135.2 179.8l.5-.5h.7l.4 .5v.6l-.4 .5h-.7l-.5-.5z" fill-rule="evenodd"/>
<path d="M136 180.9l.1 .3z" fill-rule="evenodd"/>
<path d="M136 181.2l.1 .3z" fill-rule="evenodd"/>
<path d="M136.1 181.2h3.2l1.2 .2 .3-.5 .3 .1-.3 1-1.2-.1 .3 3.8h-.4l-.5-2.3-.4 2.3h-.4v-3.8l-2.1-.4z" fill-rule="evenodd"/>
<path d="M148.3 199.1l.1 .1z" fill-rule="evenodd"/>
<circle cx="64.7" cy="68.3" r=".88"/>
<circle cx="67.5" cy="68.6" r=".64"/>
<circle cx="138.8" cy="180.3" r=".64"/>
</g>
<path d="M82.4 108.8h1.6v.9h-1.6z" fill="#fff"/>
<path d="M49 98.8l.5-.3h7.2l.4 .3 .1 9.5-.2 .5-7.5 .1-.5-.3zM49.2 98.8l.3-.1h7.2l.3 .1 .1 9.5-.2 .4h-7.4l-.3-.2zM49.3 108.3l.1-9.4h7.3l.2 .2v9.2M49.5 108.5h7.2M62.4 103.7h27.9M84.7 114.8h.8M84.7 103.7v11.1" fill="none" stroke="#000" stroke-width=".15"/>
<path d="M84.7 103.7l.5 1.7h-.9zM84.3 113h.9l-.5 1.8z" fill="#000"/>
<path d="M121.5 143.1h1.6v.9h-1.6z" fill="#fff"/>
<path d="M76.1 26h14.2M123.8 138h.8M123.8 138v11.1M118.7 149.1h21.8M146.3 144.2l.3-.2h7.3l.3 .2 .1 9.5-.2 .4h-7.5l-.3-.2zM146.4 144l7.5-.1 .4 .3 .1 9.5-.3 .5h-7.5l-.4-.2v-9.6zM146.6 153.9h7.3M154.1 153.7l-.1-9.4h-7.4l-.1 .1v9.3" fill="none" stroke="#000" stroke-width=".15"/>
<path d="M123.8 138l.5 1.7h-.9zM123.4 147.3h.9l-.5 1.8z" fill="#000"/>
<path d="M82.4 31.1h1.6v.9h-1.6z" fill="#fff"/>
<path d="M84.7 26h.8M84.7 37.1h.8M84.7 26v11.1M60.7 47.3l5.6-5.6a.68 .68 0 0 1 1 0l5.6 5.6a.75 .75 0 0 1 0 1l-5.6 5.6a.68 .68 0 0 1-1 0l-5.6-5.6a.68 .68 0 0 1 0-1zM66.3 41.6a.79 .79 0 0 1 1.1 0l5.6 5.6a.86 .86 0 0 1 0 1.2l-5.6 5.6a.79 .79 0 0 1-1.1 0l-5.7-5.6a.79 .79 0 0 1 0-1.2zM66.4 41.8l.3-.1 .5 .1 5.7 5.9-.1 .5-5.9 5.7-.5-.1-5.7-5.9 .1-.5zM118.7 226.7h11.3" fill="none" stroke="#000" stroke-width=".15"/>
<path d="M84.7 26l.5 1.8h-.9zM84.3 35.4h.9l-.5 1.7z" fill="#000"/>
<path d="M121.5 220.7h1.6v1h-1.6z" fill="#fff"/>
<path d="M137.8 198.2l.5-.2 .2 .2 5.8 5.8-.2 .5-5.8 5.8-.5-.2-5.8-5.8 .2-.5zM123.8 215.7h.8M123.8 215.7v11M132 203.6l5.6-5.6a.75 .75 0 0 1 1.1 0l5.6 5.6a.79 .79 0 0 1 0 1.1l-5.6 5.6a.81 .81 0 0 1-1.1 0l-5.6-5.6a.79 .79 0 0 1 0-1.1zM132 203.7l5.7-5.7a.64 .64 0 0 1 .9 0l5.6 5.7a.68 .68 0 0 1 0 .9l-5.6 5.7a.7 .7 0 0 1-.9 0l-5.7-5.7a.68 .68 0 0 1 0-.9zM123.8 226.7h.8" fill="none" stroke="#000" stroke-width=".15"/>
<g fill="#000">
<path d="M123.8 215.7l.5 1.7h-.9zM123.4 225h.9l-.5 1.7z"/>
<path d="M49.9 38.5h.2v.2l.3 .1-.1 .2a.2 .2 0 0 0-.3-.2 .2 .2 0 0 0-.1 .3 .58 .58 0 0 1 .6 .4l-.1 .2-.3 .1v.2h-.2v-.2l-.3-.2 .1-.1 .1 .1a.25 .25 0 0 0 .3 0 .25 .25 0 0 0 .2-.2h-.1a.57 .57 0 0 1-.6-.5l.3-.2z" fill-rule="evenodd"/>
<path d="M146.6 217.1h.2v.2l.3 .2-.1 .1h-.1a.2 .2 0 0 0-.2-.1 .2 .2 0 0 0-.1 .2 .58 .58 0 0 1 .6 .4l-.1 .2-.3 .2v.2h-.2v-.2l-.3-.2 .1-.2 .1 .1a.25 .25 0 0 0 .3 .1 .25 .25 0 0 0 .2-.2l-.6-.3a.3 .3 0 0 1-.1-.3 .3 .3 0 0 1 .3-.2z" fill-rule="evenodd"/>
</g>
<g font-size="3.4">
<text x="50" y="107.5">XX</text>
<text x="134.8" y="109.1">XX</text>
<text x="65.6" y="152.9">XX</text>
<text x="147.1" y="152.9">XX</text>
<text x="70.5" y="260.2">114-TR-HAUL-AW</text>
</g>
<text font-size="3" x="158.1" y="16.4">KEY</text>
<g font-size="2.3">
<text x="159.8" y="57.6">STANDARD NOTES</text>
<text x="191.6" y="263.1">1 OF 1</text>
</g>
<g font-size="2">
<text x="50.6" y="59.5">NOT</text>
<text x="51.5" y="56.5">DO</text>
<text x="49.9" y="62.4">PASS</text>
<text x="147" y="198">PASS</text>
<text x="147.8" y="195">NOT</text>
<text x="148.7" y="192.1">DO</text>
<text x="129.3" y="250.2">HAUL ROAD CROSSING</text>
<text x="123.9" y="254.5">UTILIZING TRAFFIC REGULATORS</text>
<text x="122.3" y="258.9">ON A 2-LANE, UNDIVIDED ROADWAY</text>
<text x="126.1" y="262.7">WITH ADVANCED WARNING</text>
</g>
<g font-size="1.8">
<text x="138.2" y="89.8">END</text>
<text x="134.2" y="92.6">ROAD WORK</text>
<text x="64.3" y="160">END</text>
<text x="60.3" y="162.8">ROAD WORK</text>
</g>
<g font-size="1.7">
<text x="64" y="89.8">WORK</text>
<text x="63.3" y="95.5">BEGIS</text>
<text x="64.1" y="92.6">ZONE</text>
<text x="67.8" y="95.5">N</text>
<text x="135.3" y="158.7">WORK</text>
<text x="135.4" y="161.5">ZONE</text>
<text x="134.6" y="164.4">BEGIS</text>
<text x="139.1" y="164.4">N</text>
</g>
<g font-size="1.6">
<text x="48.7" y="81.9">PREPARED</text>
<text x="52.1" y="79.4">BE</text>
<text x="49.5" y="84.4">TOSTOP</text>
<text x="178" y="106.4">ROAD</text>
<text x="176.9" y="108.8">CLOSED</text>
<text x="25.7" y="142.1">ROAD</text>
<text x="24.6" y="144.5">CLOSED</text>
<text x="145.8" y="171.7">PREPARED</text>
<text x="149.3" y="169.2">BE</text>
<text x="146.7" y="174.2">TOSTOP</text>
</g>
<g font-size="1.5">
<text x="158.1" y="21.8">TRAFFIC REGULATOR</text>
<text x="158.1" y="27.1">LIGHTED ARROW PANEL (CAUTION MODE)</text>
<text x="63.7" y="34.6">W20-1</text>
<text x="84" y="32" transform="rotate(-90 84 32)">D</text>
<text x="158.1" y="32.4">TRAFFIC FLOW</text>
<text x="158.1" y="37.8">REFLECTS EXISTING SPEED LIMIT</text>
<text x="49.3" y="45.1">R5-18b</text>
<text x="84" y="43.1" transform="rotate(-90 84 43.1)">D</text>
<text x="158.1" y="45.8">TCD7</text>
<text x="158.1" y="43.1">PLACE BARRICADES AS INDICATED IN NOTE</text>
<text x="158.1" y="51.1">PLACE AS INDICATED IN NOTE S2</text>
<text x="63.7" y="56.2">W3-5b</text>
<text x="84" y="54.2" transform="rotate(-90 84 54.2)">D</text>
<text x="50.7" y="65.6">R4-1</text>
<text x="84" y="65.3" transform="rotate(-90 84 65.3)">D</text>
<text x="160.4" y="65.1">GENERAL: G1, G2, G3</text>
<text x="164.3" y="60.9">(SEE GEN-NOTES)</text>
<text x="158.8" y="70.2">TRAF REG: TR1, TR2</text>
<text x="161.3" y="67.6">SIGNING: S1, S2, S3, S4</text>
<text x="84" y="76.4" transform="rotate(-90 84 76.4)">D</text>
<text x="160.6" y="72.7">DEVICES: TCD3, TCD4, TCD7</text>
<text x="63" y="79">W20-7a</text>
<text x="84" y="87.5" transform="rotate(-90 84 87.5)">D</text>
<text x="50.7" y="90.1">W3-4</text>
<text x="136.8" y="95.9">G20-2</text>
<text x="63" y="99">R5-18c</text>
<text x="84" y="98.5" transform="rotate(-90 84 98.5)">D</text>
<text x="123.1" y="98.6" transform="rotate(-90 123.1 98.6)">D</text>
<text x="186.7" y="107.6">R11-2</text>
<text x="50.7" y="110.9">R2-1</text>
<text x="84" y="109.6" transform="rotate(-90 84 109.6)">D</text>
<text x="87" y="113" transform="rotate(-90 87 113)">1/3</text>
<text x="89" y="111.7" transform="rotate(-90 89 111.7)">L</text>
<text x="123.1" y="109.6" transform="rotate(-90 123.1 109.6)">D</text>
<text x="135.6" y="112.5">R2-1</text>
<text x="70.3" y="119.1">30' MAXIMUM</text>
<text x="44.8" y="127.1">HAUL ROAD</text>
<text x="140.6" y="127.1">HAUL ROAD</text>
<text x="124.8" y="135">30' MAXIMUM</text>
<text x="15.9" y="143.2">R11-2</text>
<text x="84" y="143.9" transform="rotate(-90 84 143.9)">D</text>
<text x="116.8" y="143.4" transform="rotate(-90 116.8 143.4)">1/3</text>
<text x="118.9" y="142.1" transform="rotate(-90 118.9 142.1)">L</text>
<text x="123.1" y="143.9" transform="rotate(-90 123.1 143.9)">D</text>
<text x="84" y="155" transform="rotate(-90 84 155)">D</text>
<text x="123.1" y="155" transform="rotate(-90 123.1 155)">D</text>
<text x="66.4" y="156.2">R2-1</text>
<text x="147.9" y="156.2">R2-1</text>
<text x="62.9" y="166.1">G20-2</text>
<text x="123.1" y="166.1" transform="rotate(-90 123.1 166.1)">D</text>
<text x="134.3" y="167.9">R5-18c</text>
<text x="123.1" y="177.2" transform="rotate(-90 123.1 177.2)">D</text>
<text x="147.8" y="179.9">W3-4</text>
<text x="123.1" y="188.3" transform="rotate(-90 123.1 188.3)">D</text>
<text x="134.3" y="190.7">W20-7a</text>
<text x="123.1" y="199.4" transform="rotate(-90 123.1 199.4)">D</text>
<text x="147.9" y="201.1">R4-1</text>
<text x="63.1" y="209.2">TEMPORARY PAVEMENT</text>
<text x="63.1" y="206.7">DBL YELLOW</text>
<text x="63.1" y="211.8">MARKINGS</text>
<text x="123.1" y="210.5" transform="rotate(-90 123.1 210.5)">D</text>
<text x="135" y="212.5">W3-5b</text>
<text x="63.1" y="219.4">PAVE-904</text>
<text x="63.1" y="216.9">SEE SPECIAL DETAIL</text>
<text x="123.1" y="221.6" transform="rotate(-90 123.1 221.6)">D</text>
<text x="146" y="223.7">R5-18b</text>
<text x="98.3" y="239.4" transform="rotate(-90 98.3 239.4)">SHOULDER</text>
<text x="112.1" y="239.4" transform="rotate(-90 112.1 239.4)">SHOULDER</text>
<text x="135.5" y="235.2">W20-1</text>
<text x="74.9" y="250.8">MAINTAINING TRAFFIC TYPICAL</text>
<text x="187" y="249.6">DATE:</text>
<text x="194" y="252">MAY 2021</text>
<text x="41.9" y="254">NOT TO SCALE</text>
<text x="68.3" y="255.2">NO:</text>
<text x="187" y="255.2">SHEET:</text>
<text x="8.3" y="262.8">FILE:114-TR-HAUL-AW.dgn</text>
</g>
<g font-size="1.4">
<text x="64.4" y="29.1">AHEAD</text>
<text x="64.8" y="26.8">WORK</text>
<text x="64.9" y="24.5">ROAD</text>
<text x="136.6" y="227.4">WORK</text>
<text x="136.7" y="225.1">ROAD</text>
<text x="136.2" y="229.7">AHEAD</text>
</g>
<g font-size="1.3">
<text x="63.6" y="46.2">REDUCED</text>
<text x="62.3" y="48.5">SPEEDZONE</text>
<text x="64.5" y="50.7">AHEAD</text>
<text x="49.9" y="101.3">SPEED</text>
<text x="50.6" y="103.3">LIMIT</text>
<text x="134.7" y="102.9">SPEED</text>
<text x="135.5" y="105">LIMIT</text>
<text x="65.5" y="146.7">SPEED</text>
<text x="66.2" y="148.7">LIMIT</text>
<text x="147" y="146.7">SPEED</text>
<text x="147.8" y="148.7">LIMIT</text>
<text x="134.9" y="202.6">REDUCED</text>
<text x="133.7" y="204.8">SPEEDZONE</text>
<text x="135.8" y="207">AHEAD</text>
</g>
<g font-size="1.2">
<text x="49.8" y="34">INJURE /</text>
<text x="50.2" y="35.9">KILL A</text>
<text x="49.3" y="41.8">15 YEARS</text>
<text x="49.6" y="39.8">$ 7500 +</text>
<text x="49.8" y="37.9">WORKER</text>
<text x="146.5" y="212.6">INJURE /</text>
<text x="146.9" y="214.6">KILL A</text>
<text x="146" y="220.4">15 YEARS</text>
<text x="146.3" y="218.5">$ 7500 +</text>
<text x="146.5" y="216.5">WORKER</text>
</g>
<text font-size="1.1" x="9.2" y="256.6">Michigan Department of Transportation</text>
</svg>
